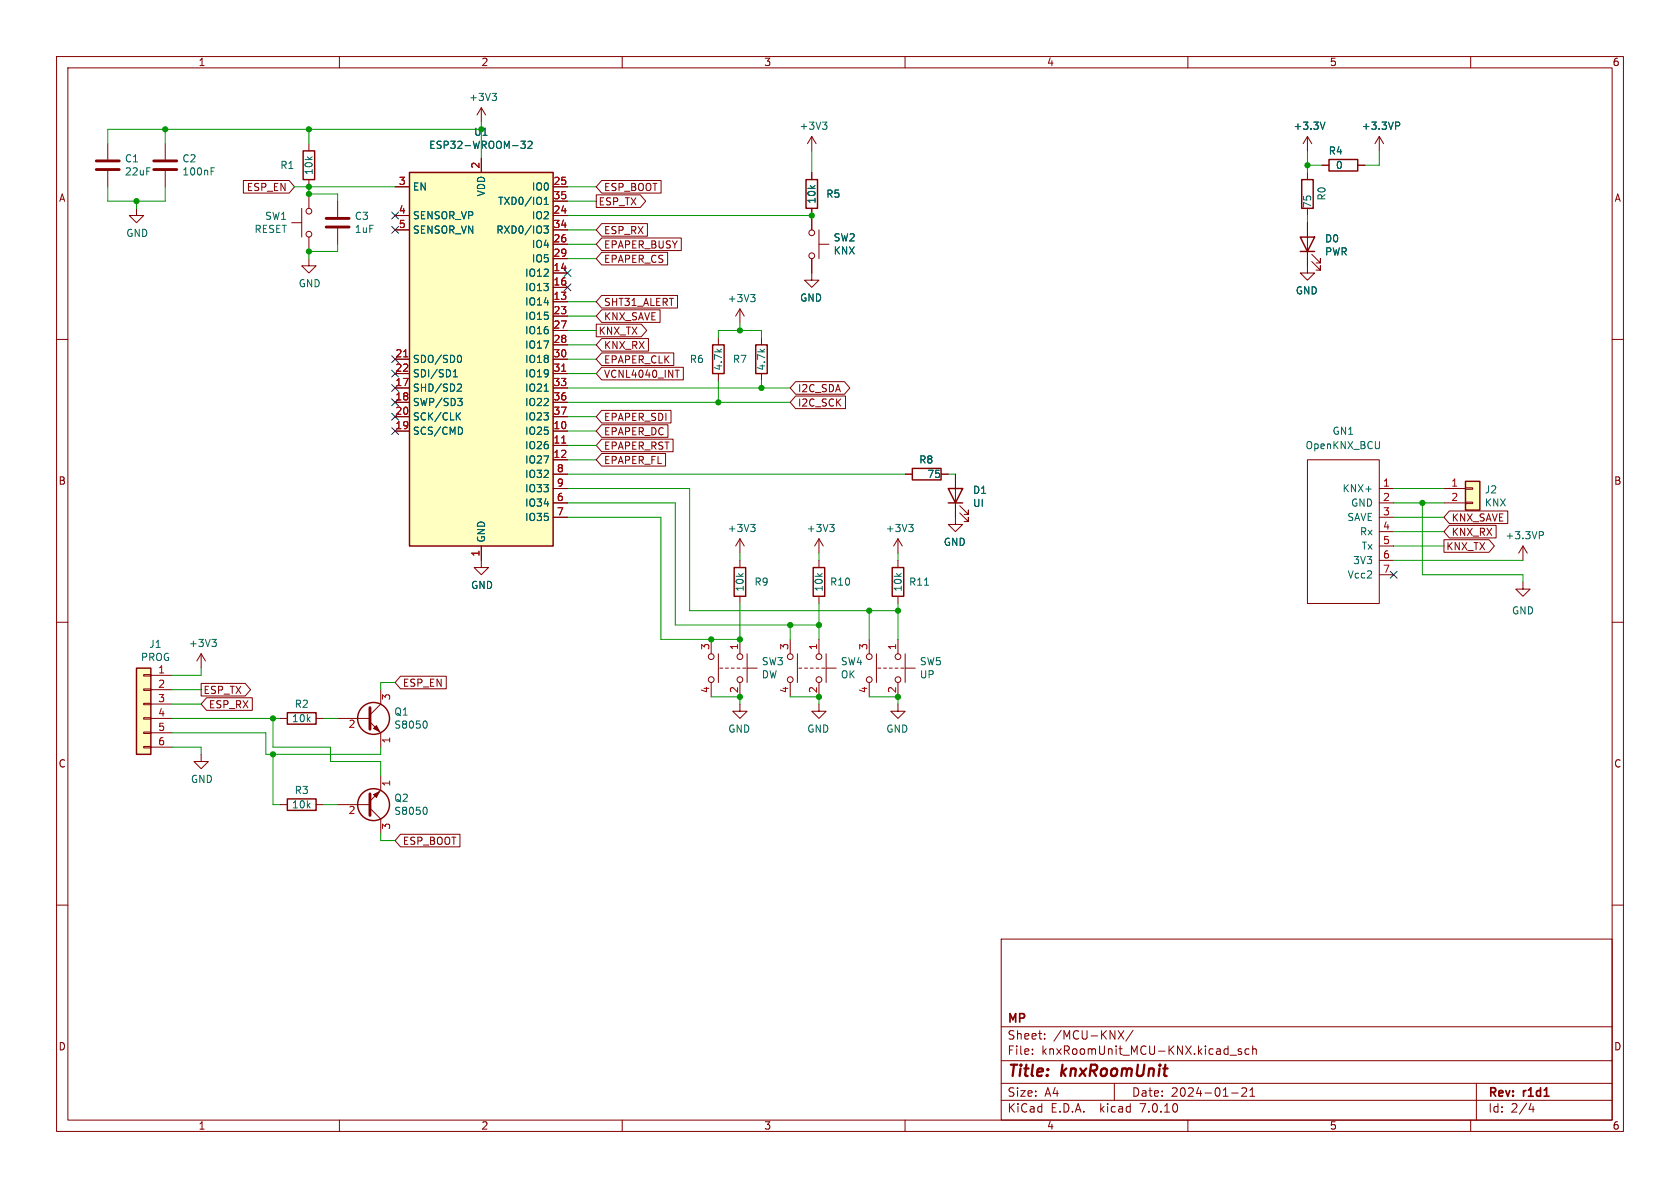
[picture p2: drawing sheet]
<svg xmlns="http://www.w3.org/2000/svg" width="297mm" height="210mm" viewBox="0 0 297 210" stroke-linecap="round" stroke-linejoin="round" font-family="sans-serif">
<g fill="none" stroke="#840000" stroke-width=".18">
<path d="M10 10h277v190h-277zM12 12h273v186h-273zM60 10v2M85.1 19.1l-.8 1.2M85.1 19.1v2.5M85.1 19.1l.8 1.2M110 10v2M160 10v2M210 10v2M260 10v2M19 25.4v2.8M19 30.2v2.8"/>
<path d="M24.1 36.8v1.3h1.3l-1.3 1.3-1.2-1.3h1.2M29.2 25.4v2.8M29.2 30.2v2.8M43 31.9h8.1l1 1.1-1 1.1h-8.1zM51.6 39.4h1.7M53.3 36.8v5.1M54.6 25.4v1.3M54.6 31.8v1.2M54.6 34.3v2.5M59.7 35.6v2.8M69.8 38.1h2.6M69.8 33h2.6"/>
<path d="M85.1 27.9v2.6M97.8 38.1h2.5M97.8 33h2.5M97.8 35.6h2.5M105.4 34.4h7.8l1 1.2-1 1.1h-7.8zM106.4 39.5h8.1v2.3h-8.1l-1-1.2zM106.4 31.9h10.5v2.2h-10.5l-1-1.1zM143.5 24.1l-.8 1.3M143.5 24.1v2.6M143.5 30.5v1.3M143.5 36.8v3.8M143.5 24.1l.8 1.3"/>
<path d="M231.1 39.4v8.9h-1.2l1.2 1.2 1.3-1.2h-1.3M231.1 24.1v2.6M231.1 30.5v1.3M231.1 36.8v1.3M231.1 24.1l-.7 1.3M231.1 24.1l.8 1.3M233.7 29.2h1.2M240 29.2h1.3M243.8 24.1l-.7 1.3M243.8 24.1v2.6M243.8 24.1l.8 1.3M10 60h2"/>
<path d="M54.6 45.7v1.3h1.3l-1.3 1.3-1.3-1.3h1.3M54.6 41.9v2.6M59.7 40.4v2.8M69.8 40.6h2.6M97.8 43.2h2.5M97.8 53.3h2.5M97.8 48.3h2.5M97.8 50.8h2.5M97.8 55.9h2.5M97.8 58.4h2.5M97.8 45.7h2.5M97.8 40.6h2.5"/>
<path d="M105.4 57.3h8l.9 1.1-.9 1.1h-8zM106.4 44.6h11.6v2.2h-11.6l-1-1.1zM106.4 42.1h14v2.2h-14l-1-1.1zM106.4 54.8h10.3v2.2h-10.3l-1-1.1zM106.4 52.2h13.4v2.3h-13.4l-1-1.2zM106.4 59.8h8.2v2.3h-8.2l-1-1.1zM127 59.7v1.3M130.8 54.6v2.6M130.8 54.6l-.8 1.3M130.8 54.6l.8 1.3M134.6 59.7v1.3M143.5 45.7v3.8h-1.3l1.3 1.3 1.3-1.3h-1.3"/>
<path d="M144.8 43.2h1.8M144.8 40.6v5.1M231.9 46.2l1.5 1.6v-.8v.8h-.7M231.9 45l1.5 1.5v-.8v.8h-.7M285 60h2M69.8 76.2h2.6M69.8 68.6h2.6M69.8 71.1h2.6M69.8 73.7h2.6M69.8 63.5h2.6M69.8 66h2.6M97.8 76.2h2.5"/>
<path d="M97.8 78.7h2.5M97.8 68.6h2.5M97.8 71.1h2.5M97.8 73.7h2.5M97.8 63.5h2.5M97.8 66h2.5M97.8 61h2.5M106.4 75.1h11.7v2.2h-11.7l-1-1.1zM106.4 62.4h12.7v2.2h-12.7l-1-1.1zM106.4 77.6h12.6v2.3h-12.6l-1-1.2zM106.4 64.9h14.4v2.3h-14.4l-1-1.2zM106.4 72.5h12.2v2.3h-12.2l-1-1.1z"/>
<path d="M119.4 65.4h.7M127 66v1.3M134.6 66v1.3M140.7 67.5h8.6l.9 1.1-.9 1.1h-8.6l-1-1.1zM140.7 70h8.8v2.2h-8.8l-1-1.1zM85.1 96.5v3.8h1.3l-1.3 1.3-1.3-1.3h1.3M97.8 86.4h2.5M97.8 88.9h2.5M97.8 81.3h2.5M97.8 91.4h2.5M97.8 83.8h2.5M106.4 80.2h11.3v2.2h-11.3l-1-1.1z"/>
<path d="M130.8 95.3v2.5M130.8 99.1v1.2M130.8 95.3l-.8 1.2M130.8 95.3l.8 1.2M144.8 95.3v2.5M144.8 99.1v1.2M144.8 95.3l-.8 1.2M144.8 95.3l.7 1.2M158.7 95.3v2.5M158.7 99.1v1.2M158.7 95.3l-.7 1.2M158.7 95.3l.8 1.2"/>
<path d="M160 83.8h1.3M166.4 83.8h1.2M168.9 83.8v8.9h-1.3l1.3 1.3 1.3-1.3h-1.3M169.7 90.7l1.5 1.5v-.8v.8h-.8M169.7 89.4l1.5 1.5v-.7v.7h-.8M231.1 81.3h12.7v25.4h-12.7zM243.8 86.4h2.6M243.8 88.9h2.6M243.8 91.4h2.6M243.8 94h2.6M243.8 96.5h2.6M243.8 99.1h2.6"/>
<path d="M255.3 95.4h7.9l1 1.1-1 1.1h-7.9zM255.3 86.4h3.8M255.3 88.9h3.8M256.2 92.9h8.3v2.2h-8.3l-.9-1.1zM256.2 90.3h10.4v2.3h-10.4l-.9-1.2zM259.1 88.8h1.2v.2h-1.2zM259.1 86.2h1.2v.3h-1.2zM269.2 96.5l-.7 1.3M269.2 96.5v2.6M269.2 96.5l.8 1.3M10 110h2M25.4 119.3h1.3v.2h-1.3z"/>
<path d="M26.7 119.4h3.8M35.6 115.6l-.8 1.2M35.6 115.6v2.5M35.6 115.6l.7 1.2M70.8 119.5h8.1v2.3h-8.1l-1-1.1zM125.7 113v2.6M127 115.6v5.1M127.3 118.1h.5M128.3 118.1h.5M129.3 118.1h.5M130.3 118.1h.5M130.8 105.4v1.3"/>
<path d="M130.8 113v2.6M131.3 118.1h.5M132.1 118.1h1.8M132.1 115.6v5.1M139.7 113v2.6M141 115.6v5.1M141.2 118.1h.5M142.2 118.1h.5M143.3 118.1h.5M144.3 118.1h.5M144.8 105.4v1.3M144.8 113v2.6"/>
<path d="M145.3 118.1h.5M146 118.1h1.8M146 115.6v5.1M153.7 113v2.6M154.9 115.6v5.1M155.2 118.1h.5M156.2 118.1h.5M157.2 118.1h.5M158.2 118.1h.5M158.7 105.4v1.3M158.7 113v2.6M159.3 118.1h.5"/>
<path d="M160 118.1h1.8M160 115.6v5.1M243.8 101.6h2.6M269.2 102.9v1.2h1.3l-1.3 1.3-1.2-1.3h1.2M285 110h2M25.4 132h1.3v.2h-1.3zM25.4 129.4h1.3v.3h-1.3zM25.4 126.9h1.3v.2h-1.3zM25.4 124.3h1.3v.3h-1.3zM25.4 121.8h1.3v.2h-1.3zM26.7 121.9h3.8M26.7 124.5h3.8"/>
<path d="M26.7 127h3.8M26.7 129.5h3.8M26.7 132.1h3.8M35.6 133.4v1.2h1.2l-1.2 1.3-1.3-1.3h1.3M35.6 120.8h7.7l1 1.1-1 1.1h-7.7zM36.5 123.3h8.1v2.3h-8.1l-.9-1.1zM49.5 127h1.3M55.9 127h1.2M59.7 127h5.7M65.4 127.6l1.9 1.9v2.6M67.3 137.2v2.5l-1.9 1.9M67.3 121.9v2.6l-1.9 1.9"/>
<path d="M125.7 120.7v2.5M130.8 124.5v1.2h-1.3l1.3 1.3 1.3-1.3h-1.3M130.8 120.7v2.5M139.7 120.7v2.5M144.8 124.5v1.2h-1.3l1.3 1.3 1.2-1.3h-1.2M144.8 120.7v2.5M153.7 120.7v2.5M158.7 124.5v1.2h-1.2l1.2 1.3 1.3-1.3h-1.3M158.7 120.7v2.5M10 160h2M49.5 142.2h1.3M55.9 142.2h1.2"/>
<path d="M59.7 142.2h5.7M65.4 142.9l1.9 1.9v2.5M70.8 147.5h10.5v2.2h-10.5l-1-1.1zM285 160h2M177 166h108v32h-108zM60 198v2M110 198v2M160 198v2M177 194.5h108M177 191.5h108M177 187.5h108M177 181.5h108"/>
<path d="M182.5 186.3v.1M182.5 185.5v.1M184.7 183.6v.1M184.7 182.8v.1M197 191.5v3M197.7 182.2l1 1.5M198.7 182.2l-1 1.5M200.3 182.1l-1.3 2M210 198v2M217.5 186.5h1.1M217.7 193.2h1.2M219.5 185.5l-.4-.1-.2 .2 .1 .2 .5 .2v.3h-.6"/>
<path d="M219.5 192.4l.6-.1 .2 .1 .1 .3-.9 1.1h.9M220.8 185.5l-.4-.1-.3 .3v.4l.1 .2h.6M221 193.8h.8M221 192.7l.4-.4v1.5M221.5 185.5l.2-.1 .3 .1 .1 .9M221.5 184.9v1.5M260 198v2M261 191.5v6.5M270.7 195l-.4 1.1h.9M271 195.6v1"/>
<circle cx="54.6" cy="37.3" r=".51"/>
<circle cx="54.6" cy="41.4" r=".51"/>
<circle cx="143.5" cy="41.1" r=".51"/>
<circle cx="143.5" cy="45.2" r=".51"/>
<circle cx="125.7" cy="116.1" r=".51"/>
<circle cx="130.8" cy="116.1" r=".51"/>
<circle cx="139.7" cy="116.1" r=".51"/>
<circle cx="144.8" cy="116.1" r=".51"/>
<circle cx="153.7" cy="116.1" r=".51"/>
<circle cx="158.8" cy="116.1" r=".51"/>
<circle cx="125.7" cy="120.1" r=".51"/>
<circle cx="130.8" cy="120.1" r=".51"/>
<circle cx="139.7" cy="120.1" r=".51"/>
<circle cx="144.8" cy="120.1" r=".51"/>
<circle cx="153.7" cy="120.1" r=".51"/>
<circle cx="158.8" cy="120.1" r=".51"/>
</g>
<g fill="none" stroke="#006464" stroke-width=".18">
<path d="M87 16.5h.8l-.5 .5M87.5 17l.3 .2v.3l-.3 .3M37.3 30.3h.4M37.3 29.7h.6M92.1 25h.8l-.5 .4 .4 .2v.5l-.2 .1-.5-.1M93.3 25.1l.5-.1 .3 .3-.8 .9h.8M96.2 39.9h.7l-.4 .5 .4 .2v.5l-.2 .1h-.5M96.2 36.1h.7M96.2 35.2l.4-.3v1.2M145.4 21.6h.8l-.4 .5M145.9 22.1l.3 .2v.3l-.3 .3M234.2 21.6l-.4 1.3"/>
<path d="M246.7 21.6h.5l.3 .2-.2 .4-.6 .1M132.7 52.1h.8l-.4 .4M133.2 52.5l.3 .3v.3l-.3 .2M80.1 66.6h.8M80.1 65.7l.4-.4v1.3M80.9 73.5l.5 .7M80.9 70.4h.8l-.4 .5 .3 .1 .1 .5-.2 .2h-.4M81 67.9l.5 .1 .1 .3-.8 .9h.8M81.2 62.8a.68 .68 0 0 1 .4 .6 .68 .68 0 0 1-.4 .7M81.4 73l-.7 .7M81.5 75.6l.3 .5-.3 .6M96.2 69.2h.7"/>
<path d="M243.9 78l-.1 1.2M132.7 92.7h.8l-.4 .5M133.2 93.2l.3 .2v.3l-.3 .3M146.7 92.7h.8l-.5 .5M147.2 93.2l.3 .2v.3l-.3 .3M160.6 92.7h.8l-.4 .5M161.2 93.2l.2 .2v.3l-.2 .3M272.1 94h.5l.3 .2-.2 .4h-.6M37.5 113h.7l-.4 .5M38 113.5l.2 .3v.3l-.2 .2M163.4 103.4h.8M75.2 127.5a.79 .79 0 0 1 0 1.2"/>
<path d="M75.2 142.7a.79 .79 0 0 1 0 1.3"/>
</g>
<g fill="none" stroke="#840000" stroke-width=".25">
<path d="M53.6 26.7h2v5.1h-2zM72.4 30.5h25.4v66h-25.4zM142.5 31.8h2v5h-2zM230.1 31.8h2.1v5h-2.1zM234.9 28.2h5.1v2h-5.1zM229.9 41.9h2.5l-1.3 2.6zM229.9 44.5h2.5M126 61h2v5h-2zM133.6 61h2v5h-2zM161.3 82.8h5.1v2h-5.1zM167.6 86.4h2.6l-1.3 2.5zM167.6 88.9h2.6"/>
<path d="M259.1 85.1h2.5v5.1h-2.5zM24.1 118.1h2.6v15.3h-2.6zM129.8 100.3h2v5.1h-2zM143.8 100.3h2v5.1h-2zM157.7 100.3h2.1v5.1h-2.1zM50.8 126h5.1v2h-5.1zM50.8 141.2h5.1v2.1h-5.1z"/>
<circle cx="66" cy="127" r="2.82"/>
<circle cx="66" cy="142.2" r="2.82"/>
</g>
<g fill="#ffffc2" stroke="#ffffc2" stroke-width=".18">
<path d="M24.1 118.1h2.6v15.3h-2.6z"/>
<path d="M259.1 85.1h2.5v5.1h-2.5z"/>
<path d="M72.4 30.5h25.4v66h-25.4z"/>
</g>
<path d="M17 30h4.1M17 28.4h4.1M27.2 30h4M27.2 28.4h4M57.7 38.6h4M57.7 40.1h4M65.4 125.1v3.8M65.4 140.3v3.8" fill="none" stroke="#840000" stroke-width=".51"/>
<g fill="#840000" stroke="#840000" stroke-width=".18">
<path d="M66 140.5l1.1-.5-.6 1z"/>
<path d="M66.5 128.3l.6 1-1.1-.5z"/>
</g>
<path d="M71.4 63.1h.7M99.3 78.3h.7M99.3 65.6h.7" fill="none" stroke="#a90000" stroke-width=".18"/>
<g fill="none" stroke="#009600" stroke-width=".18">
<path d="M19 33v2.6h10.2v-2.6M24.1 35.6v1.2M29.2 22.9v2.5M52.1 33h17.7M54.6 22.9v2.5M54.6 33v1.3h5.1v1.3M85.1 22.9h-66.1v2.5M85.1 21.6v6.3M100.3 33h5.1M100.3 35.6h5.1M100.3 38.1h43.2M143.5 26.7v3.8"/>
<path d="M231.1 26.7v3.8M231.1 38.1v1.3M231.1 29.2h2.6M243.8 26.7v2.5h-2.5M59.7 43.2v1.3h-5.1v1.2M100.3 45.7h5.1M100.3 40.6h5.1M100.3 43.2h5.1M100.3 53.3h5.1M100.3 55.9h5.1M100.3 58.4h5.1M127 59.7v-1.3h7.6v1.3"/>
<path d="M130.8 57.2v1.2M100.3 76.2h5.1M100.3 73.7h5.1M100.3 66h5.1M100.3 63.5h5.1M100.3 78.7h5.1M100.3 68.6h39.4M100.3 71.1h39.4M100.3 61h5.1M127 67.3v3.8M134.6 67.3v1.3M100.3 88.9h19.1v21.6h25.4"/>
<path d="M100.3 91.4h16.5v21.6h14v-6.3M100.3 86.4h21.6v21.6h36.8M100.3 83.8h59.7M100.3 81.3h5.1M130.8 97.8v1.3M144.8 97.8v1.3M158.7 97.8v1.3M167.6 83.8h1.3M246.4 88.9h8.9M246.4 91.4h8.9M246.4 86.4h8.9M246.4 99.1h22.8"/>
<path d="M246.4 96.5h8.9M246.4 94h8.9M251.5 88.9v12.7h17.7v1.3M35.6 118.1v1.3h-5.1M139.7 110.5v2.5M144.8 106.7v6.3M153.7 108v5M158.7 106.7v6.3M30.5 129.5h16.5v3.9h20.3v-1.3M30.5 124.5h5.1M30.5 132.1h5.1v1.3M30.5 121.9h5.1"/>
<path d="M30.5 127h19M48.3 133.4v8.8h1.2M48.3 127v5.1h10.1v2.5h8.9v2.6M57.1 127h2.6M69.8 120.7h-2.5v1.2M125.7 123.2h5.1v1.3M139.7 123.2h5.1v1.3M153.7 123.2h5v1.3M57.1 142.2h2.6M67.3 147.3v1.3h2.5"/>
</g>
<g fill="none" stroke="#000084" stroke-width=".18">
<path d="M69.2 37.5l1.3 1.2M70.5 37.5l-1.3 1.2M69.2 40l1.3 1.2M70.5 40l-1.3 1.2M99.7 50.2l1.2 1.2M99.7 47.7l1.2 1.2M100.9 50.2l-1.2 1.2M100.9 47.7l-1.2 1.2M69.2 73.1l1.3 1.2M69.2 65.4l1.3 1.2M69.2 62.9l1.3 1.2M69.2 75.6l1.3 1.2"/>
<path d="M69.2 68l1.3 1.2M69.2 70.5l1.3 1.2M70.5 73.1l-1.3 1.2M70.5 65.4l-1.3 1.2M70.5 62.9l-1.3 1.2M70.5 75.6l-1.3 1.2M70.5 68l-1.3 1.2M70.5 70.5l-1.3 1.2M245.8 101l1.2 1.2M247 101l-1.2 1.2"/>
</g>
<g fill="#009600" stroke="#009600" stroke-width=".18">
<circle cx="158.7" cy="108" r=".46"/>
<circle cx="153.7" cy="108" r=".46"/>
<circle cx="144.8" cy="123.2" r=".46"/>
<circle cx="125.7" cy="113" r=".46"/>
<circle cx="130.8" cy="113" r=".46"/>
<circle cx="127" cy="71.1" r=".46"/>
<circle cx="139.7" cy="110.5" r=".46"/>
<circle cx="130.8" cy="123.2" r=".46"/>
<circle cx="54.6" cy="44.5" r=".46"/>
<circle cx="24.1" cy="35.6" r=".46"/>
<circle cx="48.3" cy="127" r=".46"/>
<circle cx="48.3" cy="133.4" r=".46"/>
<circle cx="251.5" cy="88.9" r=".46"/>
<circle cx="231.1" cy="29.2" r=".46"/>
<circle cx="144.8" cy="110.5" r=".46"/>
<circle cx="158.7" cy="123.2" r=".46"/>
<circle cx="130.8" cy="58.4" r=".46"/>
<circle cx="134.6" cy="68.6" r=".46"/>
<circle cx="143.5" cy="38.1" r=".46"/>
<circle cx="29.2" cy="22.9" r=".46"/>
<circle cx="54.6" cy="34.3" r=".46"/>
<circle cx="54.6" cy="22.9" r=".46"/>
<circle cx="54.6" cy="33" r=".46"/>
</g>
<g font-size="2.8" fill="#840000">
<text x="178" y="190.9">Title:</text>
<text x="187.7" y="190.9">knxRoomUnit</text>
</g>
<g font-size="2.1" fill="#840000">
<text x="178" y="184">Sheet:</text>
<text x="178" y="181.2">MP</text>
<text x="186.2" y="184">/MCU-KNX/</text>
<text x="178" y="186.7">File:</text>
<text x="184.1" y="186.7">knxRoomUnit_MCU-KNX.kicad_sch</text>
<text x="178" y="196.9">KiCad</text>
<text x="178" y="194.1">Size:</text>
<text x="184.7" y="194.1">A4</text>
<text x="185.7" y="196.9">E.D.A.</text>
<text x="194.6" y="196.9">kicad</text>
<text x="200" y="194.1">Date:</text>
<text x="201.8" y="196.9">7.0.10</text>
<text x="207" y="194.1">2024-01-21</text>
<text x="263" y="194.3">Rev:</text>
<text x="263" y="196.9">Id:</text>
<text x="267.1" y="196.9">2/4</text>
<text x="269.4" y="194.3">r1d1</text>
</g>
<g font-size="1.8" fill="#840000">
<text x="35" y="11.9">1</text>
<text x="85" y="11.9">2</text>
<text x="135" y="11.9">3</text>
<text x="185" y="11.9">4</text>
<text x="235" y="11.9">5</text>
<text x="285" y="11.9">6</text>
<text x="10.3" y="35.9">A</text>
<text x="43.5" y="34">ESP_EN</text>
<text x="106.7" y="34">ESP_BOOT</text>
<text x="285.3" y="35.9">A</text>
<text x="105.7" y="36.5">ESP_TX</text>
<text x="106.7" y="41.6">ESP_RX</text>
<text x="106.7" y="46.7">EPAPER_CS</text>
<text x="106.7" y="44.1">EPAPER_BUSY</text>
<text x="105.7" y="59.4">KNX_TX</text>
<text x="106.7" y="56.8">KNX_SAVE</text>
<text x="106.7" y="54.3">SHT31_ALERT</text>
<text x="106.7" y="64.5">EPAPER_CLK</text>
<text x="106.7" y="61.9">KNX_RX</text>
<text x="106.7" y="67">VCNL4040_INT</text>
<text x="141" y="69.5">I2C_SDA</text>
<text x="106.7" y="77.2">EPAPER_DC</text>
<text x="106.7" y="74.6">EPAPER_SDI</text>
<text x="141" y="72.1">I2C_SCK</text>
<text x="106.7" y="79.7">EPAPER_RST</text>
<text x="106.7" y="82.2">EPAPER_FL</text>
<text x="10.3" y="85.9">B</text>
<text x="285.3" y="85.9">B</text>
<text x="256.5" y="94.9">KNX_RX</text>
<text x="256.5" y="92.4">KNX_SAVE</text>
<text x="255.6" y="97.5">KNX_TX</text>
<text x="35.9" y="122.9">ESP_TX</text>
<text x="36.8" y="125.4">ESP_RX</text>
<text x="71.1" y="121.6">ESP_EN</text>
<text x="10.3" y="135.9">C</text>
<text x="285.3" y="135.9">C</text>
<text x="71.1" y="149.5">ESP_BOOT</text>
<text x="10.3" y="185.9">D</text>
<text x="285.3" y="185.9">D</text>
<text x="35" y="199.9">1</text>
<text x="85" y="199.9">2</text>
<text x="135" y="199.9">3</text>
<text x="185" y="199.9">4</text>
<text x="235" y="199.9">5</text>
<text x="285" y="199.9">6</text>
</g>
<g font-size="1.8" fill="#006464">
<text x="82.8" y="18.1">+3V3</text>
<text x="141.2" y="23.1">+3V3</text>
<text x="228.6" y="23.1">+3.3V</text>
<text x="240.6" y="23.1">+3.3VP</text>
<text x="22" y="28.9">C1</text>
<text x="32.1" y="28.9">C2</text>
<text x="75.8" y="26.5">ESP32-WROOM-32</text>
<text x="234.8" y="27.5">R4</text>
<text x="22" y="31.2">22uF</text>
<text x="32.1" y="31.2">100nF</text>
<text x="49.5" y="30.1">R1</text>
<text x="55.5" y="31" transform="rotate(-90 55.5 31)">10k</text>
<text x="72.9" y="33.9">EN</text>
<text x="86" y="34.8" transform="rotate(-90 86 34.8)">VDD</text>
<text x="93.9" y="33.9">IO0</text>
<text x="146" y="35.2">R5</text>
<text x="234.5" y="35.6" transform="rotate(-90 234.5 35.6)">R0</text>
<text x="236.1" y="30.1">0</text>
<text x="44.9" y="41.4">RESET</text>
<text x="46.8" y="39.1">SW1</text>
<text x="62.6" y="39.1">C3</text>
<text x="62.6" y="41.4">1uF</text>
<text x="72.9" y="39">SENSOR_VP</text>
<text x="72.9" y="41.5">SENSOR_VN</text>
<text x="87.6" y="41.5">RXD0/IO3</text>
<text x="87.9" y="36.4">TXD0/IO1</text>
<text x="93.9" y="39">IO2</text>
<text x="144.4" y="36.1" transform="rotate(-90 144.4 36.1)">10k</text>
<text x="232" y="36.9" transform="rotate(-90 232 36.9)">75</text>
<text x="22.2" y="42.1">GND</text>
<text x="93.9" y="44">IO4</text>
<text x="93.9" y="46.6">IO5</text>
<text x="147.3" y="42.9">SW2</text>
<text x="147.3" y="45.2">KNX</text>
<text x="234.1" y="43.1">D0</text>
<text x="234.1" y="45.4">PWR</text>
<text x="52.7" y="51">GND</text>
<text x="92.7" y="49.1">IO12</text>
<text x="92.7" y="51.7">IO13</text>
<text x="128.5" y="53.6">+3V3</text>
<text x="141.3" y="53.5">GND</text>
<text x="229" y="52.2">GND</text>
<text x="92.7" y="54.2">IO14</text>
<text x="92.7" y="56.7">IO15</text>
<text x="92.7" y="59.3">IO16</text>
<text x="72.9" y="64.4">SDO/SD0</text>
<text x="92.7" y="61.8">IO17</text>
<text x="92.7" y="64.4">IO18</text>
<text x="121.8" y="64.4">R6</text>
<text x="127.9" y="65.6" transform="rotate(-90 127.9 65.6)">4.7k</text>
<text x="129.5" y="64.4">R7</text>
<text x="135.5" y="65.6" transform="rotate(-90 135.5 65.6)">4.7k</text>
<text x="72.9" y="69.4">SHD/SD2</text>
<text x="72.9" y="72">SWP/SD3</text>
<text x="72.9" y="66.9">SDI/SD1</text>
<text x="92.7" y="66.9">IO19</text>
<text x="92.7" y="69.4">IO21</text>
<text x="92.7" y="72">IO22</text>
<text x="72.9" y="77.1">SCS/CMD</text>
<text x="72.9" y="74.5">SCK/CLK</text>
<text x="92.7" y="77.1">IO25</text>
<text x="92.7" y="74.5">IO23</text>
<text x="235.5" y="77.1">GN1</text>
<text x="92.7" y="79.6">IO26</text>
<text x="92.7" y="82.1">IO27</text>
<text x="162.4" y="82.1">R8</text>
<text x="230.7" y="79.6">OpenKNX_BCU</text>
<text x="92.7" y="89.8">IO34</text>
<text x="92.7" y="84.7">IO32</text>
<text x="92.7" y="87.2">IO33</text>
<text x="163.8" y="84.7">75</text>
<text x="171.9" y="87.5">D1</text>
<text x="171.9" y="89.8">UI</text>
<text x="237.2" y="87.2">KNX+</text>
<text x="238.8" y="89.8">GND</text>
<text x="262.4" y="87.4">J2</text>
<text x="262.4" y="89.7">KNX</text>
<text x="92.7" y="92.3">IO35</text>
<text x="128.5" y="94.3">+3V3</text>
<text x="142.5" y="94.3">+3V3</text>
<text x="156.5" y="94.3">+3V3</text>
<text x="238.1" y="92.3">SAVE</text>
<text x="240.3" y="94.8">Rx</text>
<text x="266" y="95.5">+3.3VP</text>
<text x="86" y="96" transform="rotate(-90 86 96)">GND</text>
<text x="166.7" y="96.7">GND</text>
<text x="239.1" y="99.9">3V3</text>
<text x="240.6" y="97.4">Tx</text>
<text x="83.2" y="104.3">GND</text>
<text x="131.7" y="104.7" transform="rotate(-90 131.7 104.7)">10k</text>
<text x="133.3" y="103.7">R9</text>
<text x="145.6" y="104.7" transform="rotate(-90 145.6 104.7)">10k</text>
<text x="146.6" y="103.7">R10</text>
<text x="159.6" y="104.7" transform="rotate(-90 159.6 104.7)">10k</text>
<text x="160.6" y="103.7">R11</text>
<text x="238.1" y="102.5">Vcc2</text>
<text x="267.2" y="108.8">GND</text>
<text x="24.8" y="117">PROG</text>
<text x="26.3" y="114.7">J1</text>
<text x="33.3" y="114.6">+3V3</text>
<text x="134.6" y="117.8">SW3</text>
<text x="148.5" y="117.8">SW4</text>
<text x="162.5" y="117.8">SW5</text>
<text x="52" y="125.3">R2</text>
<text x="134.6" y="120.1">DW</text>
<text x="148.5" y="120.1">OK</text>
<text x="162.5" y="120.1">UP</text>
<text x="51.5" y="127.9">10k</text>
<text x="69.6" y="129">S8050</text>
<text x="69.6" y="126.7">Q1</text>
<text x="128.6" y="129.7">GND</text>
<text x="142.6" y="129.7">GND</text>
<text x="156.6" y="129.7">GND</text>
<text x="33.7" y="138.6">GND</text>
<text x="51.5" y="143.1">10k</text>
<text x="52" y="140.6">R3</text>
<text x="69.6" y="141.9">Q2</text>
<text x="69.6" y="144.2">S8050</text>
</g>
<text font-size="1.8" fill="#009600" x="83.7" y="24.2">U1</text>
<g font-size="1.8" fill="#a90000">
<text x="84.8" y="29.9" transform="rotate(-90 84.8 29.9)">2</text>
<text x="70.4" y="32.8">3</text>
<text x="97.7" y="32.8">25</text>
<text x="97.7" y="35.3">35</text>
<text x="70.4" y="37.8">4</text>
<text x="70.4" y="40.4">5</text>
<text x="97.7" y="37.8">24</text>
<text x="97.7" y="40.4">34</text>
<text x="97.7" y="42.9">26</text>
<text x="97.7" y="45.5">29</text>
<text x="97.7" y="53.1">13</text>
<text x="97.7" y="48">14</text>
<text x="97.7" y="50.5">16</text>
<text x="97.7" y="55.6">23</text>
<text x="97.7" y="58.2">27</text>
<text x="69.8" y="63.2">21</text>
<text x="69.8" y="65.8">22</text>
<text x="97.7" y="60.7">28</text>
<text x="97.7" y="63.2">30</text>
<text x="97.7" y="65.8">31</text>
<text x="69.8" y="68.3">17</text>
<text x="69.8" y="70.9">18</text>
<text x="97.7" y="68.3">33</text>
<text x="97.7" y="70.9">36</text>
<text x="69.8" y="75.9">19</text>
<text x="69.8" y="73.4">20</text>
<text x="97.7" y="75.9">10</text>
<text x="97.7" y="73.4">37</text>
<text x="97.7" y="78.5">11</text>
<text x="97.7" y="81">12</text>
<text x="98.4" y="83.6">8</text>
<text x="98.4" y="88.6">6</text>
<text x="98.4" y="86.1">9</text>
<text x="244.4" y="86.1">1</text>
<text x="244.4" y="88.6">2</text>
<text x="256.5" y="86.1">1</text>
<text x="256.5" y="88.6">2</text>
<text x="98.4" y="91.2">7</text>
<text x="244.4" y="91.2">3</text>
<text x="244.4" y="93.7">4</text>
<text x="84.8" y="98.5" transform="rotate(-90 84.8 98.5)">1</text>
<text x="244.4" y="96.3">5</text>
<text x="244.4" y="98.8">6</text>
<text x="244.4" y="101.3">7</text>
<text x="27.9" y="119.1">1</text>
<text x="125.5" y="115" transform="rotate(-90 125.5 115)">3</text>
<text x="130.6" y="115" transform="rotate(-90 130.6 115)">1</text>
<text x="139.4" y="115" transform="rotate(-90 139.4 115)">3</text>
<text x="144.5" y="115" transform="rotate(-90 144.5 115)">1</text>
<text x="153.4" y="115" transform="rotate(-90 153.4 115)">3</text>
<text x="158.5" y="115" transform="rotate(-90 158.5 115)">1</text>
<text x="27.9" y="121.7">2</text>
<text x="27.9" y="124.2">3</text>
<text x="69.3" y="123.9" transform="rotate(-90 69.3 123.9)">3</text>
<text x="125.5" y="122.6" transform="rotate(-90 125.5 122.6)">4</text>
<text x="130.6" y="122.6" transform="rotate(-90 130.6 122.6)">2</text>
<text x="139.4" y="122.6" transform="rotate(-90 139.4 122.6)">4</text>
<text x="144.5" y="122.6" transform="rotate(-90 144.5 122.6)">2</text>
<text x="153.4" y="122.6" transform="rotate(-90 153.4 122.6)">4</text>
<text x="158.5" y="122.6" transform="rotate(-90 158.5 122.6)">2</text>
<text x="27.9" y="126.7">4</text>
<text x="27.9" y="129.3">5</text>
<text x="27.9" y="131.8">6</text>
<text x="61.5" y="129">2</text>
<text x="69.3" y="131.5" transform="rotate(-90 69.3 131.5)">1</text>
<text x="69.3" y="139.1" transform="rotate(-90 69.3 139.1)">1</text>
<text x="61.5" y="144.2">2</text>
<text x="69.3" y="146.8" transform="rotate(-90 69.3 146.8)">3</text>
</g>
</svg>
